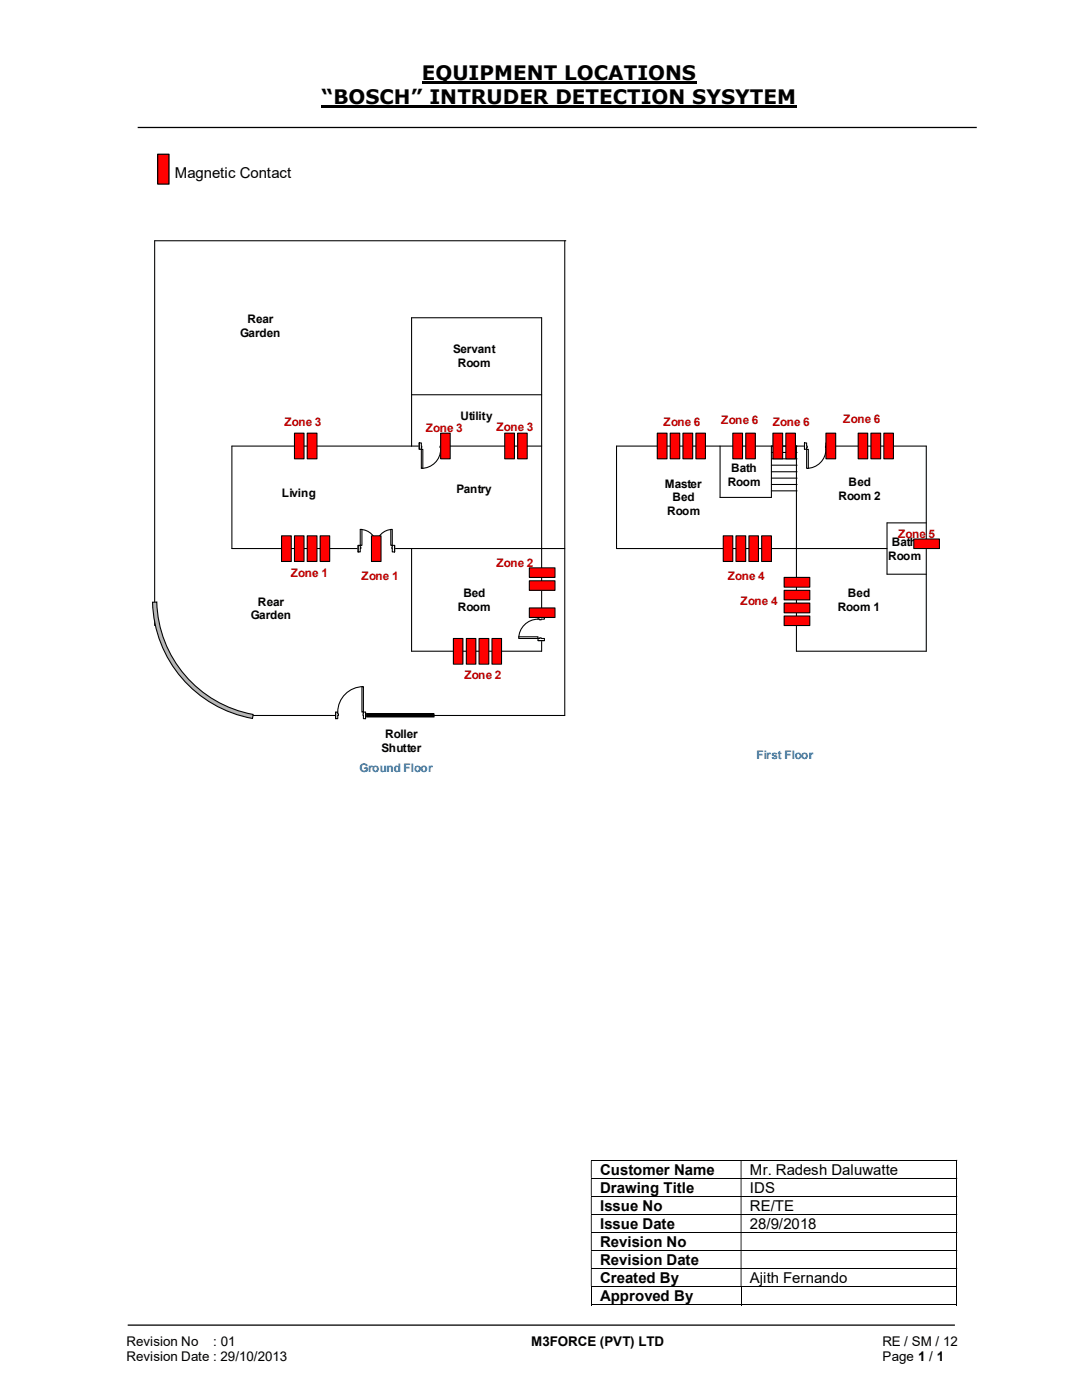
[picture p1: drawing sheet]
<svg xmlns="http://www.w3.org/2000/svg" width="216mm" height="279mm" viewBox="0 0 216 279" stroke-linecap="round" stroke-linejoin="round" font-family="sans-serif">
<path d="M84.2 16.4h54.8M64.2 21.3h94.8" fill="none" stroke="#000" stroke-width=".42"/>
<path d="M27.5 25.4h167.4M25.5 264.5h165" fill="none" stroke="#000" stroke-width=".25"/>
<path d="M31.5 30.8h2.2v5.9h-2.2z" fill-rule="evenodd" fill="#f00"/>
<path d="M31.5 30.8h2.2v5.9h-2.2z" fill="none" stroke="#000" stroke-width=".24"/>
<g fill="none" stroke="#000" stroke-width=".2">
<path d="M117.9 231.6h72.9M117.9 235.2h72.9M117.9 238.8h72.9M190.9 231.6v3.5M190.9 235.2v3.5M190.9 238.8v3.5M117.9 242.4h72.9M117.9 246h72.9M117.9 249.6h72.9M117.9 253.2h72.9M117.9 256.8h72.9M118 256.9v3.6"/>
<path d="M147.9 256.9v3.6M190.9 242.4v3.5M190.9 246v3.5M190.9 249.7v3.4M190.9 253.2v3.5M190.9 256.9v3.6M117.9 260.4h29.9M148 260.4h42.8"/>
</g>
<g fill="#000">
<path d="M73.2 142.5h13.4v.6h-13.4z" fill-rule="evenodd"/>
<path d="M190.8 231.5h.2v.1h-.2zM117.9 231.6h.2v3.5h-.2zM147.8 231.6h.2v3.5h-.2z" fill-rule="evenodd"/>
<path d="M190.8 235.1h.2v.1h-.2zM117.9 235.2h.2v3.5h-.2zM147.8 235.2h.2v3.5h-.2z" fill-rule="evenodd"/>
<path d="M190.8 238.7h.2v.1h-.2zM117.9 238.8h.2v3.5h-.2zM147.8 238.8h.2v3.5h-.2z" fill-rule="evenodd"/>
<path d="M190.8 242.3h.2v.1h-.2zM117.9 242.4h.2v3.5h-.2zM147.8 242.4h.2v3.5h-.2z" fill-rule="evenodd"/>
<path d="M190.8 245.9h.2v.1h-.2zM117.9 246h.2v3.5h-.2zM147.8 246h.2v3.5h-.2z" fill-rule="evenodd"/>
<path d="M190.8 249.5h.2v.2h-.2zM117.9 249.7h.2v3.4h-.2zM147.8 249.7h.2v3.4h-.2z" fill-rule="evenodd"/>
<path d="M190.8 253.1h.2v.1h-.2zM117.9 253.2h.2v3.5h-.2zM147.8 253.2h.2v3.5h-.2z" fill-rule="evenodd"/>
</g>
<path d="M190.8 256.7h.2v.2h-.2zM190.8 260.3h.2v.2h-.2z" fill="#000"/>
<path d="M112.7 48v94.8h-63.9M112.9 48h-82v76.8M82.1 78.8h26M82.1 89v-25.6h26v66.6h-26v-20.5M108.1 89h-61.8v20.5h66.4M143.7 89v10.3h10.2M153.9 89h5.1M158.9 89v20.5M184.8 89v41M184.8 104.4h-7.8v10.2M73.2 142.5h13.4v.6h-13.4z" fill="none" stroke="#000" stroke-width=".21"/>
<path d="M58.8 106.9h1.9v5.2h-1.9z" fill="#f00"/>
<path d="M58.8 106.9h1.9v5.2h-1.9z" fill="none" stroke="#000" stroke-width=".21"/>
<path d="M56.2 106.9h1.9v5.2h-1.9z" fill="#f00"/>
<path d="M56.2 106.9h1.9v5.2h-1.9z" fill="none" stroke="#000" stroke-width=".21"/>
<path d="M30.4 120.2l.9-.1a23.5 23.5 0 0 0 19.2 22.5l-.1 .8a24.2 24.2 0 0 1-20-23.2z" fill-rule="evenodd" fill="#b3b3b3"/>
<path d="M30.4 120.2l.9-.1a23.5 23.5 0 0 0 19.2 22.5l-.1 .8a24.2 24.2 0 0 1-20-23.2z" fill="none" stroke="#000" stroke-width=".21"/>
<path d="M71.5 108.8h7.2v1.4h-7.2z" fill="#fff"/>
<path d="M71.5 108.8h7.2v1.4h-7.2z" fill="none" stroke="#fff" stroke-width=".21"/>
<path d="M78.3 108.8v1.4h.4v-1.4zM71.5 108.8h.4v1.4h-.4z" fill-rule="evenodd" fill="#fff"/>
<path d="M71.9 109.2v-.4h-.4v1.4h.4v-.7M78.3 109.2v-.4h.4v1.4h-.4v-.7" fill="none" stroke="#000" stroke-width=".21"/>
<path d="M78.2 109.2l.1 .3zM71.9 109.2h.1v.3h-.1z" fill-rule="evenodd" fill="#fff"/>
<path d="M71.5 108.8v1.4M71.9 105.7a3.2 3.2 0 0 1 3.2 3.1 3.2 3.2 0 0 1 3.2-3.1M71.9 109.2h.1v.3h-.1M78.3 109.2v.3M78.7 108.8v1.4" fill="none" stroke="#000" stroke-width=".21"/>
<path d="M71.9 105.7h.3v3.1h-.3z" fill-rule="evenodd" fill="#fff"/>
<path d="M71.9 105.7h.3v3.1h-.3z" fill="none" stroke="#000" stroke-width=".21"/>
<path d="M78 105.7h.3v3.1h-.3z" fill-rule="evenodd" fill="#fff"/>
<path d="M78 105.7h.3v3.1h-.3z" fill="none" stroke="#000" stroke-width=".21"/>
<path d="M67 142.1h5.9v1.4h-5.9z" fill="#fff"/>
<path d="M67 142.1h5.9v1.4h-5.9z" fill="none" stroke="#fff" stroke-width=".21"/>
<path d="M72.5 142.1v1.3h.4v-1.3zM67 142.1h.4v1.3h-.4z" fill-rule="evenodd" fill="#fff"/>
<path d="M67.4 142.5v-.4h-.4v1.3h.4v-.6M72.5 142.5v-.4h.4v1.3h-.4v-.6" fill="none" stroke="#000" stroke-width=".21"/>
<path d="M72.4 142.5l.1 .3zM67.4 142.5h.1v.3h-.1z" fill-rule="evenodd" fill="#fff"/>
<path d="M72.5 137a5.1 5.1 0 0 0-5.1 5.1M67 142.1v1.3M67.4 142.5h.1v.3h-.1M72.5 142.5v.3M72.9 142.1v1.3" fill="none" stroke="#000" stroke-width=".21"/>
<path d="M72.2 137h.3v5.1h-.3z" fill-rule="evenodd" fill="#fff"/>
<path d="M184.8 89h-61.8v20.5h54M158.9 109.5v20.5h25.9M177 114.6h7.8M72.2 137h.3v5.1h-.3z" fill="none" stroke="#000" stroke-width=".21"/>
<path d="M74.1 106.9h1.9v5.2h-1.9z" fill="#f00"/>
<path d="M74.1 106.9h1.9v5.2h-1.9z" fill="none" stroke="#000" stroke-width=".21"/>
<path d="M103.3 86.4h1.9v5.2h-1.9z" fill="#f00"/>
<path d="M103.3 86.4h1.9v5.2h-1.9z" fill="none" stroke="#000" stroke-width=".21"/>
<path d="M100.7 86.4h2v5.2h-2z" fill="#f00"/>
<path d="M100.7 86.4h2v5.2h-2z" fill="none" stroke="#000" stroke-width=".21"/>
<path d="M83.7 88.3h4.6v1.4h-4.6z" fill="#fff"/>
<path d="M83.7 88.3h4.6v1.4h-4.6z" fill="none" stroke="#fff" stroke-width=".21"/>
<path d="M83.7 88.4v1.3h.4v-1.3zM87.9 88.4h.4v1.3h-.4z" fill-rule="evenodd" fill="#fff"/>
<path d="M84.1 89v-.6h-.4v1.3h.4v-.4M87.9 89v-.6h.4v1.3h-.4v-.4" fill="none" stroke="#000" stroke-width=".21"/>
<path d="M84.1 89l.1 .3zM87.8 89h.1v.3h-.1z" fill-rule="evenodd" fill="#fff"/>
<path d="M83.7 88.4v1.3M84.1 89v.3M87.9 89.7a3.8 3.8 0 0 1-3.8 3.8M87.9 89h-.1v.3h.1M88.3 88.4v1.3" fill="none" stroke="#000" stroke-width=".21"/>
<path d="M84.1 89.7h.3v3.8h-.3z" fill-rule="evenodd" fill="#fff"/>
<path d="M84.1 89.7h.3v3.8h-.3z" fill="none" stroke="#000" stroke-width=".21"/>
<path d="M146.2 86.4h2v5.2h-2z" fill="#f00"/>
<path d="M146.2 86.4h2v5.2h-2z" fill="none" stroke="#000" stroke-width=".21"/>
<path d="M87.9 86.4h1.9v5.2h-1.9z" fill="#f00"/>
<path d="M87.9 86.4h1.9v5.2h-1.9z" fill="none" stroke="#000" stroke-width=".21"/>
<path d="M61.3 86.4h1.9v5.2h-1.9z" fill="#f00"/>
<path d="M61.3 86.4h1.9v5.2h-1.9z" fill="none" stroke="#000" stroke-width=".21"/>
<path d="M58.8 86.4h1.9v5.2h-1.9z" fill="#f00"/>
<path d="M58.8 86.4h1.9v5.2h-1.9z" fill="none" stroke="#000" stroke-width=".21"/>
<path d="M63.9 106.9h1.9v5.2h-1.9z" fill="#f00"/>
<path d="M63.9 106.9h1.9v5.2h-1.9z" fill="none" stroke="#000" stroke-width=".21"/>
<path d="M61.3 106.9h1.9v5.2h-1.9z" fill="#f00"/>
<path d="M61.3 106.9h1.9v5.2h-1.9z" fill="none" stroke="#000" stroke-width=".21"/>
<path d="M93 127.4h2v5.1h-2z" fill="#f00"/>
<path d="M93 127.4h2v5.1h-2z" fill="none" stroke="#000" stroke-width=".21"/>
<path d="M90.5 127.4h1.9v5.1h-1.9z" fill="#f00"/>
<path d="M90.5 127.4h1.9v5.1h-1.9z" fill="none" stroke="#000" stroke-width=".21"/>
<path d="M98.2 127.4h1.9v5.1h-1.9z" fill="#f00"/>
<path d="M98.2 127.4h1.9v5.1h-1.9z" fill="none" stroke="#000" stroke-width=".21"/>
<path d="M95.6 127.4h1.9v5.1h-1.9z" fill="#f00"/>
<path d="M95.6 127.4h1.9v5.1h-1.9z" fill="none" stroke="#000" stroke-width=".21"/>
<path d="M107.3 123.1h1.4v4.7h-1.4z" fill-rule="evenodd" fill="#fff"/>
<path d="M107.3 123.1h1.4v4.7h-1.4z" fill="none" stroke="#fff" stroke-width=".21"/>
<path d="M107.4 127.4h1.2v.4h-1.2zM107.4 123.1v.5h1.2v-.5z" fill-rule="evenodd" fill="#fff"/>
<path d="M107.7 127.4h-.3v.4h1.2v-.4h-.6M107.7 123.6h-.3v-.5h1.2v.5h-.6" fill="none" stroke="#000" stroke-width=".21"/>
<path d="M107.7 127.3h.3v.1h-.3zM107.7 123.6v.1h.3v-.1z" fill-rule="evenodd" fill="#fff"/>
<path d="M107.4 123.6a3.9 3.9 0 0 0-3.9 3.8M107.4 127.8h1.2M107.4 123.1h1.2M107.7 127.4v-.1h.3v.1M107.7 123.6v.1h.3v-.1" fill="none" stroke="#000" stroke-width=".21"/>
<path d="M103.5 127.1h3.9v.3h-3.9z" fill="#fff"/>
<path d="M103.5 127.1h3.9v.3h-3.9z" fill="none" stroke="#000" stroke-width=".21"/>
<path d="M105.6 115.9h5.1v1.9h-5.1z" fill-rule="evenodd" fill="#f00"/>
<path d="M105.6 115.9h5.1v1.9h-5.1z" fill="none" stroke="#000" stroke-width=".21"/>
<path d="M105.6 121.3h5.1v1.9h-5.1z" fill-rule="evenodd" fill="#f00"/>
<path d="M105.6 121.3h5.1v1.9h-5.1z" fill="none" stroke="#000" stroke-width=".21"/>
<path d="M105.6 113.3h5.1v1.9h-5.1z" fill-rule="evenodd" fill="#f00"/>
<path d="M105.6 113.3h5.1v1.9h-5.1z" fill="none" stroke="#000" stroke-width=".21"/>
<path d="M133.7 86.4h1.9v5.2h-1.9z" fill="#f00"/>
<path d="M133.7 86.4h1.9v5.2h-1.9z" fill="none" stroke="#000" stroke-width=".21"/>
<path d="M131.1 86.4h2v5.2h-2z" fill="#f00"/>
<path d="M131.1 86.4h2v5.2h-2z" fill="none" stroke="#000" stroke-width=".21"/>
<path d="M138.9 86.4h1.9v5.2h-1.9z" fill="#f00"/>
<path d="M138.9 86.4h1.9v5.2h-1.9z" fill="none" stroke="#000" stroke-width=".21"/>
<path d="M136.3 86.4h1.9v5.2h-1.9z" fill="#f00"/>
<path d="M136.3 86.4h1.9v5.2h-1.9z" fill="none" stroke="#000" stroke-width=".21"/>
<path d="M146.9 106.9h1.9v5.2h-1.9z" fill="#f00"/>
<path d="M146.9 106.9h1.9v5.2h-1.9z" fill="none" stroke="#000" stroke-width=".21"/>
<path d="M144.3 106.9h1.9v5.2h-1.9z" fill="#f00"/>
<path d="M144.3 106.9h1.9v5.2h-1.9z" fill="none" stroke="#000" stroke-width=".21"/>
<path d="M152 106.9h1.9v5.2h-1.9z" fill="#f00"/>
<path d="M152 106.9h1.9v5.2h-1.9z" fill="none" stroke="#000" stroke-width=".21"/>
<path d="M149.4 106.9h1.9v5.2h-1.9z" fill="#f00"/>
<path d="M149.4 106.9h1.9v5.2h-1.9z" fill="none" stroke="#000" stroke-width=".21"/>
<path d="M160.5 88.3h4.7v1.4h-4.7z" fill="#fff"/>
<path d="M160.5 88.3h4.7v1.4h-4.7z" fill="none" stroke="#fff" stroke-width=".21"/>
<path d="M160.5 88.4v1.3h.5v-1.3zM164.8 88.4h.4v1.3h-.4z" fill-rule="evenodd" fill="#fff"/>
<path d="M161 89v-.6h-.5v1.3h.5v-.4M164.8 89v-.6h.4v1.3h-.4v-.4" fill="none" stroke="#000" stroke-width=".21"/>
<path d="M161 89v.3h.1v-.3zM164.7 89l.1 .3z" fill-rule="evenodd" fill="#fff"/>
<path d="M160.5 88.4v1.3M161 89h.1v.3h-.1M164.8 89v.3M164.8 89.7a3.8 3.8 0 0 1-3.8 3.8M165.2 88.4v1.3" fill="none" stroke="#000" stroke-width=".21"/>
<path d="M161 89.7h.3v3.8h-.3z" fill-rule="evenodd" fill="#fff"/>
<path d="M161 89.7h.3v3.8h-.3z" fill="none" stroke="#000" stroke-width=".21"/>
<path d="M171.2 86.4h1.9v5.2h-1.9z" fill="#f00"/>
<path d="M171.2 86.4h1.9v5.2h-1.9z" fill="none" stroke="#000" stroke-width=".21"/>
<path d="M164.8 86.4h2v5.2h-2z" fill="#f00"/>
<path d="M164.8 86.4h2v5.2h-2z" fill="none" stroke="#000" stroke-width=".21"/>
<path d="M176.4 86.4h1.9v5.2h-1.9z" fill="#f00"/>
<path d="M176.4 86.4h1.9v5.2h-1.9z" fill="none" stroke="#000" stroke-width=".21"/>
<path d="M173.8 86.4h1.9v5.2h-1.9z" fill="#f00"/>
<path d="M173.8 86.4h1.9v5.2h-1.9z" fill="none" stroke="#000" stroke-width=".21"/>
<path d="M156.5 117.8h5.1v1.9h-5.1z" fill-rule="evenodd" fill="#f00"/>
<path d="M156.5 117.8h5.1v1.9h-5.1z" fill="none" stroke="#000" stroke-width=".21"/>
<path d="M156.5 115.2h5.1v2h-5.1z" fill-rule="evenodd" fill="#f00"/>
<path d="M156.5 115.2h5.1v2h-5.1z" fill="none" stroke="#000" stroke-width=".21"/>
<path d="M156.5 122.9h5.1v1.9h-5.1z" fill-rule="evenodd" fill="#f00"/>
<path d="M156.5 122.9h5.1v1.9h-5.1z" fill="none" stroke="#000" stroke-width=".21"/>
<path d="M156.5 120.4h5.1v1.9h-5.1z" fill-rule="evenodd" fill="#f00"/>
<path d="M153.9 89v10.3M153.9 91.6h5.1M153.9 94.1h5.1M153.9 96.7h5.1M153.9 90.3h5.1M153.9 92.8h5.1M153.9 95.4h5.1M153.9 98h5.1M156.5 120.4h5.1v1.9h-5.1z" fill="none" stroke="#000" stroke-width=".21"/>
<path d="M148.8 86.4h1.9v5.2h-1.9z" fill="#f00"/>
<path d="M148.8 86.4h1.9v5.2h-1.9z" fill="none" stroke="#000" stroke-width=".21"/>
<path d="M154.2 86.4h2v5.2h-2z" fill="#f00"/>
<path d="M154.2 86.4h2v5.2h-2z" fill="none" stroke="#000" stroke-width=".21"/>
<path d="M156.8 86.4h1.9v5.2h-1.9z" fill="#f00"/>
<path d="M156.8 86.4h1.9v5.2h-1.9z" fill="none" stroke="#000" stroke-width=".21"/>
<path d="M182.3 107.6h5.2v1.9h-5.2z" fill-rule="evenodd" fill="#f00"/>
<path d="M182.3 107.6h5.2v1.9h-5.2z" fill="none" stroke="#000" stroke-width=".21"/>
<g font-size="4">
<text x="84.2" y="16">EQUIPMENT LOCATIONS</text>
<text x="64.2" y="20.8">“BOSCH” INTRUDER DETECTION SYSYTEM</text>
</g>
<g font-size="3">
<text x="34.9" y="35.5">Magnetic Contact</text>
<text x="119.8" y="234.4">Customer Name</text>
<text x="119.8" y="238">Drawing Title</text>
<text x="149.6" y="234.4">Mr. Radesh Daluwatte</text>
<text x="149.6" y="238">IDS</text>
<text x="119.8" y="241.6">Issue No</text>
<text x="119.8" y="245.2">Issue Date</text>
<text x="149.6" y="241.6">RE/TE</text>
<text x="149.6" y="245.2">28/9/2018</text>
<text x="119.8" y="248.8">Revision No</text>
<text x="119.8" y="252.4">Revision Date</text>
<text x="119.8" y="256">Created By</text>
<text x="149.6" y="256">Ajith Fernando</text>
<text x="119.8" y="259.6">Approved By</text>
</g>
<g font-size="2.7">
<text x="25.2" y="268.7">Revision No</text>
<text x="42.6" y="268.7">: 01</text>
<text x="106" y="268.7">M3FORCE (PVT) LTD</text>
<text x="176.1" y="268.7">RE / SM / 12</text>
<text x="25.2" y="271.7">Revision Date : 29/10/2013</text>
<text x="176.1" y="271.7">Page 1 / 1</text>
</g>
<g font-size="2.3">
<text x="49.4" y="64.6">Rear</text>
<text x="47.9" y="67.3">Garden</text>
<text x="90.4" y="70.5">Servant</text>
<text x="91.4" y="73.3">Room</text>
<text x="91.9" y="83.8">Utility</text>
<text x="145.9" y="94.2">Bath</text>
<text x="56.3" y="99.2">Living</text>
<text x="91.1" y="98.3">Pantry</text>
<text x="132.7" y="97.3">Master</text>
<text x="134.2" y="100.1">Bed</text>
<text x="145.2" y="96.9">Room</text>
<text x="167.3" y="99.7">Room 2</text>
<text x="169.3" y="97">Bed</text>
<text x="133.1" y="102.8">Room</text>
<text x="177.2" y="111.7">Room</text>
<text x="177.9" y="108.9">Bath</text>
<text x="92.5" y="119.2">Bed</text>
<text x="169.2" y="119.2">Bed</text>
<text x="50" y="123.6">Garden</text>
<text x="51.5" y="120.9">Rear</text>
<text x="91.4" y="121.9">Room</text>
<text x="167.2" y="121.9">Room 1</text>
<text x="76.9" y="147.3">Roller</text>
<text x="76.1" y="150.1">Shutter</text>
</g>
<g font-size="2.3" fill="#c00000">
<text x="56.8" y="85">Zone 3</text>
<text x="85" y="86.3">Zone 3</text>
<text x="99.1" y="86">Zone 3</text>
<text x="132.4" y="85">Zone 6</text>
<text x="143.9" y="84.7">Zone 6</text>
<text x="154.2" y="85">Zone 6</text>
<text x="168.3" y="84.4">Zone 6</text>
<text x="179.2" y="107.4">Zone 5</text>
<text x="99.1" y="113.2">Zone 2</text>
<text x="58" y="115.1">Zone 1</text>
<text x="72.1" y="115.7">Zone 1</text>
<text x="145.2" y="115.7">Zone 4</text>
<text x="147.8" y="120.8">Zone 4</text>
<text x="92.7" y="135.6">Zone 2</text>
</g>
<g font-size="2.3" fill="#0070c0">
<text x="71.8" y="154.1">Ground Floor</text>
<text x="150.9" y="151.6">First Floor</text>
</g>
</svg>
